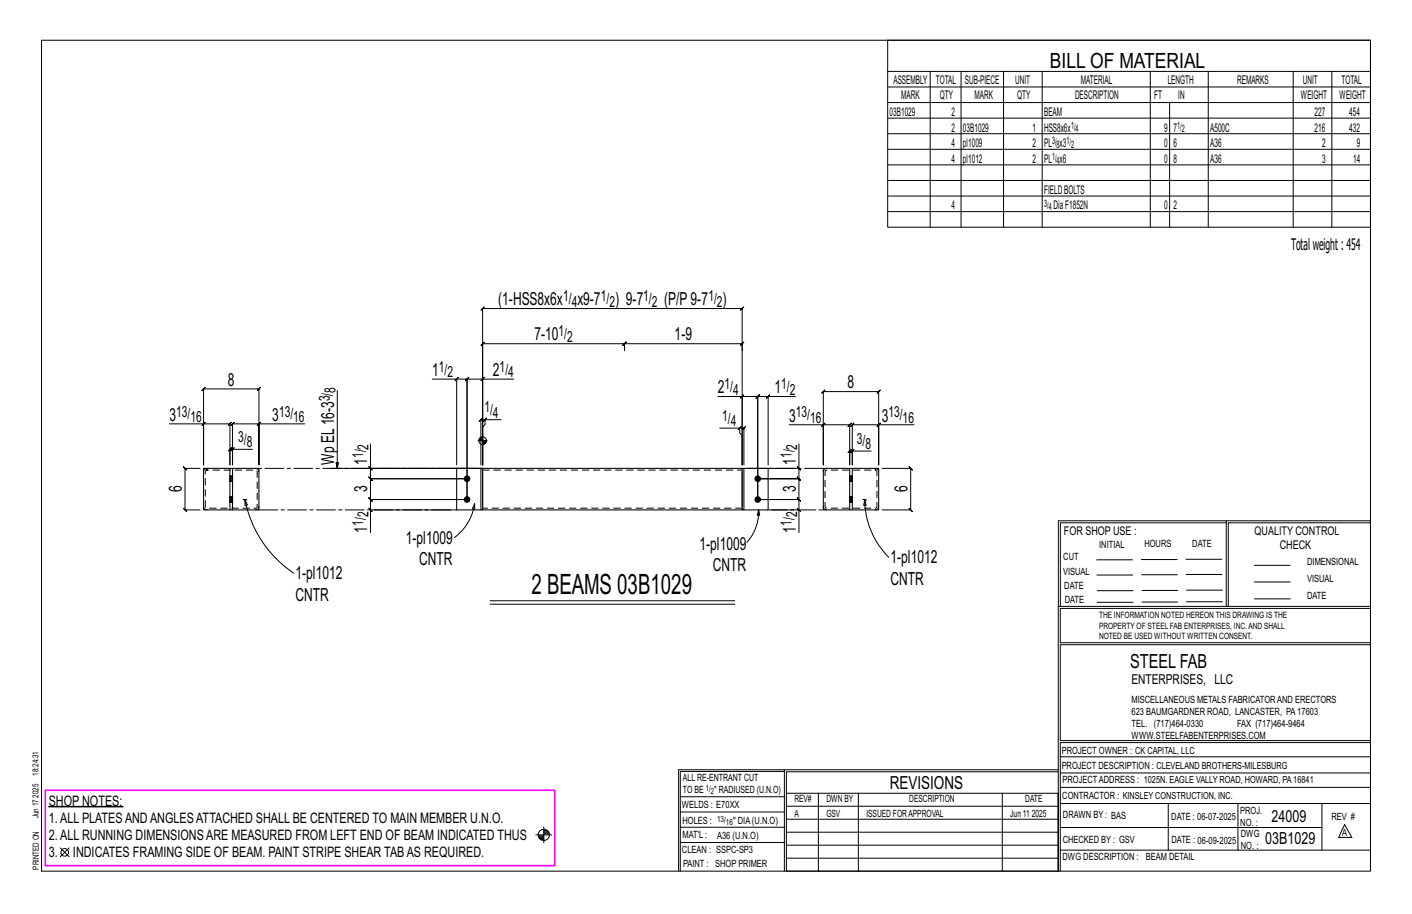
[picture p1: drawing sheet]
<svg xmlns="http://www.w3.org/2000/svg" width="432mm" height="279mm" viewBox="0 0 432 279" stroke-linecap="round" stroke-linejoin="round" font-family="sans-serif">
<g fill="#000" stroke="#000" stroke-width=".31">
<path d="M14.9 246.5h22.7v.2h-22.7z"/>
<circle cx="142.8" cy="152.7" r=".86"/>
<circle cx="142.8" cy="146.3" r=".86"/>
<circle cx="231.7" cy="152.7" r=".86"/>
<circle cx="231.7" cy="146.3" r=".86"/>
</g>
<g fill="none" stroke="#000" stroke-width=".31">
<path d="M12.7 12.3h406.4v254h-406.4zM271.5 12.3h147.6v57.2h-147.6zM271.5 21.8h147.6M271.5 26.6h147.6M271.5 31.4h147.6M271.5 36.1h147.6M284.5 21.8v47.7M293.9 21.8v47.7M306.9 21.8v47.7M318.7 21.8v47.7M351.8 21.8v47.7M357.7 31.4v38.1"/>
<path d="M369.5 21.8v47.7M395.5 21.8v47.7M407.3 21.8v47.7M271.5 40.9h147.6M271.5 45.6h147.6M271.5 50.4h147.6M271.5 55.2h147.6M271.5 59.9h147.6M271.5 64.7h147.6M103.1 119.4v23.8l-.3-1.8h.7l-.4 1.8M132.2 115.9h7.5v26.2M139.7 115.9h3.1l-.5 .5 1-1-.5 .5v36.8h-29.5l-.5-.5 1 1-.5-.5v3.2"/>
<path d="M140.2 115.4l-1 1zM147.6 115.9h-4.8l.5-.5-1 1 .5-.5v36.8h-29.5l.5 .5-1-1 .5 .5v-6.4l.5 .5-1-1 .5 .5h29.5h-29.5l.5 .5-1-1 .5 .5v-3.1M148.1 115.4l-1 1zM157.2 115.9h-9.6v26.2M191 107.2v-2.1l.5-.5-1 1 .5-.5h-43.4l.5-.5-1 1 .5-.5v37v-47.8l-.5 .5 1-1-.5 .5h79.4l-.5 .5 1-1-.5 .5v47.8M191 105.1h36l-.5 .5 1-1-.5 .5v2.1M191.5 104.6l-1 1zM51.8 129.6h10.5v12.5v-23.2l-.5 .5 1-1-.5 .5h16.9l-.5 .5 1-1-.5 .5v23.2v-12.5h14M61.8 130.1l1-1zM62.3 129.6h8l-.5 .5 1-1-.5 .5v12.5v-4.7l-.5 .5 1-1-.5 .5h.8M70.6 137.9l1-1zM78.7 130.1l1-1z"/>
<path d="M79.2 129.6h-8.1l.5-.5-1 1 .5-.5v12.5v-4.7h6.1M113.3 135.7v7.5h32.7M146.2 134.7h2.8M146.5 134.2v.5M146.7 133.9v.8M147 133.7v1M147.2 133.6v1.1M147.4 133.6v1.1M147.6 133.3v8.8M147.8 134.7v1.2M148 134.7v1.1M148.2 134.7v1"/>
<path d="M148.3 128.3l.5-.5-1 1zM148.3 128.3h-1.2l.5-.5-1 1 .5-.5v13.8M148.4 134.7v.8M148.6 134.7v.5M153.2 128.3h-4.9v1.5l-.7 .7v11.6M219.5 121.2h7.5v20.9M220.1 130.9h6.1v1.5l.8 .7v9M226.2 130.9l-.5 .5 1-1zM226.2 130.9h1.3l-.5 .5 1-1-.5 .5v11.2M227 121.2h4.7l-.5 .5 1-1-.5 .5v31.5M227.5 120.7l-1 1zM234.9 121.2l.5-.5-1 1z"/>
<path d="M234.9 121.2h-3.2l.5-.5-1 1 .5-.5v31.5M241.4 129.8h10.4v12.3v-22.4l-.5 .5 1-1-.5 .5h16.9l-.5 .5 1-1-.5 .5v22.4v-12.3h10.8M243.3 121.2h-8.4v20.9M244.3 135.7v7.5h-15.7M251.3 130.3l1-1zM251.8 129.8h8l-.5 .5 1-1-.5 .5v12.3v-4.2l-.5 .5 1-1-.5 .5h.8M260.1 138.4l1-1zM268.2 130.3l1-1zM268.7 129.8h-8.1l.5-.5-1 1 .5-.5v12.3v-4.2h5.8M61.2 143.2h-4.6l-.5-.5 1 1-.5-.5v12.7l-.5-.5 1 1-.5-.5h4.6M74.3 152.7l.6 .1M74.9 152.8l.8 1.6-.8 .2z"/>
<path d="M74.9 152.8a35.2 35.2 0 0 0 14.9 22.4M74.9 152.8h.6M101 143.2h46.6M112.8 142.7l1 1zM112.8 155.4l1 1zM138.6 155.9h-25.3v6.9M145.2 154v1.8l-.8-.2zM145.2 154a15.8 15.8 0 0 1-6.2 10.3M231.7 152.7h12.6l-.5-.5 1 1-.5-.5v3.2M232 155.8l.3 1.7h-.7zM232 155.8a13.9 13.9 0 0 1-3.6 10M236 155.9h8.3v6.9"/>
<path d="M243.8 142.7l1 1zM243.8 155.4l1 1zM244.3 143.2v3.1l-.5-.5 1 1-.5-.5h-12.6h12.6l-.5-.5 1 1-.5-.5v6.4l-.5-.5 1 1-.5-.5h-12.6M263.9 152.6l.5 .2M264.4 152.8l.5 1.7h-.8zM264.4 152.8a24.9 24.9 0 0 0 7.4 17.5M264.4 152.8l.6 .1M269.8 143.2h8.7l-.5-.5 1 1-.5-.5v12.7l-.5-.5 1 1-.5-.5h-8.7M375 159.8h-50.7v25.6M375 159.2h-51.3l-.1 107.1M419.1 159.2h-44.1v26.2M419.1 159.8h-43.5v25.6"/>
<path d="M335.4 171.1h10.9M335.4 175.8h11M349 171h11M349.1 175.7h11M362.7 171h10.9M362.7 175.6h11M383.6 172.8h11M383.6 177.9h11M149.9 183.6h74.8M149.9 184.7h74.8M323.7 185.4h95.4M335.5 184.1h11"/>
<path d="M335.5 180.6h11M349.2 184h11M349.2 180.5h11M362.9 180.4h10.9M362.9 184h10.9M383.6 183.1h11M419.1 186h-94.9v10.5h94.9M419.1 197.1h-94.9v29.3h94.9v.6h-94.9v39.3M239.9 235.8h-31.9v30.5M239.9 235.3h-32.4v31M323.6 235.3h-83.7v31M323.6 235.9h-83.1v6.6"/>
<path d="M324.2 236.3h94.9M324.2 231.4h94.9M18.4 259.2l2.7 2.7M21.1 259.2l-2.7 2.7M163.8 255.2h5M164.6 255.5h1.7M164.7 255.8h1.6M164.8 256.1h1.5M165 256.4h1.3M165.4 256.6h.9M166.3 252.8v4.9M166.3 254.1h1.3"/>
<path d="M166.3 253.8h.9M166.3 254.6h1.6M166.3 254.3h1.5M166.3 254.9h1.7M208 252.9h31.9M208 257.5h31.9M208 243.6h31.9M208 248.2h31.9M240.5 242.5h83.1v23.8h-83.1zM240.5 258.4h83.1M240.5 254.4h83.1M240.5 250.4h83.1"/>
<path d="M240.5 246.5h83.1M250.3 242.5v23.8M262.5 242.5v23.8M306.5 242.5v23.8M324.2 253h80.1M324.2 245.6h94.9M324.2 259.9h94.9M324.2 240.7h94.9M357.3 245.6v14.3M378.6 245.6v14.3M404.3 245.6v14.3M411.2 252.1l2.2 3.9h-4z"/>
<path d="M240.5 262.3h83.1"/>
<circle cx="147.6" cy="134.7" r="1.16"/>
<circle cx="166.3" cy="255.2" r="1.71"/>
<circle cx="19.8" cy="260.6" r="1.17"/>
</g>
<path d="M13.8 241.6h155.8v23h-155.8z" fill="none" stroke="#f0f" stroke-width=".5"/>
<g fill="none" stroke="#000" stroke-width=".32">
<path d="M70.3 151.8h.1M70.3 153.6h.1M70.3 145.5h.1M70.3 147.2h.1M70.3 143.2v12.7h8.9v-12.7h-8.1v12.7M71.1 143.2h-8.8v12.7h8M71.1 151.8h.1M71.1 153.6h.1M71.1 145.5h.1M71.1 147.2h.1M147.1 143.2h.5v12.7h-.5zM147.1 143.2h-7.4v12.7h7.4"/>
<path d="M147.6 143.2h79.4M147.6 155.9h79.4M147.6 144.2v10.6M227 143.2h.5v12.7h-.5zM227 144.2v10.6M227.5 143.2h7.4v12.7h-7.4M259.8 151.8h.1M259.8 153.6h.1M259.8 145.5h.1M259.8 147.2h.1M259.8 143.2v12.7h8.9v-12.7h-8.1v12.7M260.6 143.2h-8.8v12.7h8"/>
<path d="M260.6 151.8h.1M260.6 153.6h.1M260.6 145.5h.1M260.6 147.2h.1"/>
</g>
<g fill="none" stroke="#000" stroke-width=".31" stroke-dasharray="2 1.4">
<path d="M62.3 154.8a1.06 1.06 0 0 0 1 1.1M63.3 143.2v.5l-.4 .2-.1 .3 .1 11 .4 .1 15.2-.1 .2-.4-.2-10.9-15.2-.2v-.5a1.06 1.06 0 0 0-1 1M70.3 152.4h.8v.3h-.8zM70.3 152.4v-.3h.8v.3M70.3 152.1v-.2h.8v.2M70.3 151.9v-.1M70.3 153.6v-.1M70.3 153.3v.2l.8 .1M70.3 153v.3h.8v.2M70.3 152.7v.3h.8v.3M70.3 146h.8v.3h-.8zM70.3 146v-.3h.8v.3"/>
<path d="M70.3 145.7v-.1h.8v.1M70.3 145.6v-.1M70.3 147.2v-.1M70.3 147v.1l.8 .1M70.3 146.7v.3h.8v.1M70.3 146.3v.4h.8v.3M70.3 153.6h.8M70.3 147.2h.8M71.1 151.8h-.8M71.1 145.5h-.8M71.1 151.8v.1M71.1 152.7v.3"/>
<path d="M71.1 145.5v.1M71.1 146.3v.4M78.1 155.9a1.06 1.06 0 0 0 1.1-1.1M79.2 144.2a1.06 1.06 0 0 0-1.1-1M147.6 143.7h79.4M227 155.3h-79.4M251.8 154.8a1.06 1.06 0 0 0 1 1.1M252.5 143.9l.3-.2 15.2 .2 .2 .3-.2 11-.4 .1-15.1-.1-.2-.4zM252.8 143.2a1.06 1.06 0 0 0-1 1M259.8 152.4h.8v.3h-.8zM259.8 152.4v-.3h.8v.3M259.8 152.1v-.2h.8v.2"/>
<path d="M259.8 151.9v-.1M259.8 153.6v-.1M259.8 153.3v.2l.8 .1M259.8 153v.3h.8v.2M259.8 152.7v.3h.8v.3M259.8 146h.8v.3h-.8zM259.8 146v-.3h.8v.3M259.8 145.7v-.1h.8v.1M259.8 145.6v-.1M259.8 147.2v-.1M259.8 147v.1l.8 .1M259.8 146.7v.3h.8v.1"/>
<path d="M259.8 146.3v.4h.8v.3M259.8 153.6h.8M259.8 147.2h.8M260.6 151.8h-.8M260.6 145.5h-.8M260.6 151.8v.1M260.6 152.7v.3M260.6 145.5v.1M260.6 146.3v.4M267.6 143.7v-.5M267.6 155.9a1.06 1.06 0 0 0 1.1-1.1M268.7 144.2a1.06 1.06 0 0 0-1.1-1v.5"/>
</g>
<path d="M79.2 155.9h60.5M139.7 143.2h-60.5M234.9 155.9h16.9M251.8 143.2h-16.9" fill="none" stroke="#000" stroke-width=".31" stroke-dasharray="5.8 1 1 1"/>
<text font-size="8.6" x="162.6" y="181.7">2 BEAMS 03B1029</text>
<text font-size="6.4" x="321.1" y="20.7">BILL OF MATERIAL</text>
<text font-size="5.9" x="345.6" y="204.1">STEEL FAB</text>
<g font-size="5.5">
<text x="152.3" y="93.3">(1-HSS8x6x</text>
<text x="176.6" y="93.3">x9-7</text>
<text x="188.1" y="93.3">) 9-7</text>
<text x="203.1" y="93.3">(P/P9-7</text>
<text x="221" y="93.3">)</text>
<text x="163.4" y="104.1">7-10</text>
<text x="206.3" y="104.1">1-9</text>
<text x="69.7" y="117.9">8</text>
<text x="132.2" y="114.9">1</text>
<text x="150.7" y="114.9">2</text>
<text x="259.2" y="118.7">8</text>
<text x="219.5" y="120.2">2</text>
<text x="236.9" y="120.2">1</text>
<text x="51.8" y="128.6">3</text>
<text x="83.3" y="128.6">3</text>
<text x="241.4" y="128.9">3</text>
<text x="269.6" y="128.9">3</text>
<text x="102.1" y="142.1" transform="rotate(-90 102.1 142.1)">Wp EL16-3</text>
<text x="112.3" y="142.1" transform="rotate(-90 112.3 142.1)">1</text>
<text x="243.3" y="142.1" transform="rotate(-90 243.3 142.1)">1</text>
<text x="55.6" y="150.6" transform="rotate(-90 55.6 150.6)">6</text>
<text x="112.3" y="150.6" transform="rotate(-90 112.3 150.6)">3</text>
<text x="243.3" y="150.6" transform="rotate(-90 243.3 150.6)">3</text>
<text x="277.5" y="150.6" transform="rotate(-90 277.5 150.6)">6</text>
<text x="112.3" y="162.8" transform="rotate(-90 112.3 162.8)">1</text>
<text x="124.1" y="166.3">1-pl1009</text>
<text x="243.3" y="162.8" transform="rotate(-90 243.3 162.8)">1</text>
<text x="128.2" y="172.8">CNTR</text>
<text x="213.9" y="168.1">1-pl1009</text>
<text x="272.3" y="172.3">1-pl1012</text>
<text x="90.4" y="177.1">1-pl1012</text>
<text x="218" y="174.6">CNTR</text>
<text x="272.3" y="178.8">CNTR</text>
<text x="90.4" y="183.7">CNTR</text>
<text x="272.2" y="241.1">REVISIONS</text>
</g>
<g font-size="5.1">
<text x="388.9" y="251.3">24009</text>
<text x="386.9" y="258.1">03B1029</text>
</g>
<text font-size="4.9" x="394.8" y="76.4">Totalweight : 454</text>
<g font-size="4.7">
<text x="172.2" y="92.1">1/</text>
<text x="174.8" y="93.7">4</text>
<text x="183.7" y="92.1">1/</text>
<text x="186.4" y="93.7">2</text>
<text x="196.7" y="92.1">1/</text>
<text x="199.3" y="93.7">2</text>
<text x="216.6" y="92.1">1/</text>
<text x="219.2" y="93.7">2</text>
<text x="170.8" y="102.8">1/</text>
<text x="173.4" y="104.5">2</text>
<text x="134.2" y="113.7">1/</text>
<text x="152.8" y="113.7">1/</text>
<text x="136.8" y="115.3">2</text>
<text x="155.4" y="115.3">4</text>
<text x="221.5" y="119">1/</text>
<text x="238.9" y="119">1/</text>
<text x="100.9" y="122.6" transform="rotate(-90 100.9 122.6)">3/</text>
<text x="102.6" y="120" transform="rotate(-90 102.6 120)">8</text>
<text x="224.2" y="120.6">4</text>
<text x="241.5" y="120.6">2</text>
<text x="53.9" y="127.3">13/</text>
<text x="58.2" y="129">16</text>
<text x="85.3" y="127.3">13/</text>
<text x="89.7" y="129">16</text>
<text x="148.1" y="126.1">1/</text>
<text x="150.7" y="127.7">4</text>
<text x="220.9" y="128.6">1/</text>
<text x="223.5" y="130.3">4</text>
<text x="243.4" y="127.6">13/</text>
<text x="247.8" y="129.3">16</text>
<text x="271.7" y="127.6">13/</text>
<text x="276" y="129.3">16</text>
<text x="72.9" y="135.1">3/</text>
<text x="75.5" y="136.8">8</text>
<text x="112.7" y="137.5" transform="rotate(-90 112.7 137.5)">2</text>
<text x="243.7" y="137.5" transform="rotate(-90 243.7 137.5)">2</text>
<text x="262" y="135.7">3/</text>
<text x="264.7" y="137.3">8</text>
<text x="111.1" y="140.1" transform="rotate(-90 111.1 140.1)">1/</text>
<text x="242.1" y="140.1" transform="rotate(-90 242.1 140.1)">1/</text>
<text x="111.1" y="160.8" transform="rotate(-90 111.1 160.8)">1/</text>
<text x="112.7" y="158.1" transform="rotate(-90 112.7 158.1)">2</text>
<text x="242.1" y="160.8" transform="rotate(-90 242.1 160.8)">1/</text>
<text x="243.7" y="158.1" transform="rotate(-90 243.7 158.1)">2</text>
</g>
<g font-size="4.4">
<text x="14.9" y="251.5">1.ALL PLATESANDANGLESATTACHED SHALL BE CENTERED TO MAIN MEMBER U.N.O.</text>
<text x="14.9" y="246.3">SHOP NOTES:</text>
<text x="14.9" y="256.7">2.ALL RUNNING DIMENSIONSARE MEASURED FROM LEFT END OF BEAM INDICATED THUS</text>
<text x="14.9" y="262">3.</text>
<text x="22.3" y="262">INDICATES FRAMING SIDE OF BEAM. PAINT STRIPE SHEAR TABAS REQUIRED.</text>
</g>
<text font-size="4.2" x="346" y="209.1">ENTERPRISES, LLC</text>
<g font-size="3.7">
<text x="273.2" y="25.6">ASSEMBLY</text>
<text x="286.2" y="25.6">TOTAL</text>
<text x="295.1" y="25.6">SUB-PIECE</text>
<text x="310.4" y="25.6">UNIT</text>
<text x="330.5" y="25.6">MATERIAL</text>
<text x="357.1" y="25.6">LENGTH</text>
<text x="378.3" y="25.6">REMARKS</text>
<text x="398.4" y="25.6">UNIT</text>
<text x="410.2" y="25.6">TOTAL</text>
<text x="272.1" y="35.5">03B1029</text>
<text x="275.6" y="30.4">MARK</text>
<text x="287.4" y="30.4">QTY</text>
<text x="290.9" y="35.5">2</text>
<text x="298" y="30.4">MARK</text>
<text x="311" y="30.4">QTY</text>
<text x="319.3" y="35.5">BEAM</text>
<text x="328.7" y="30.4">DESCRIPTION</text>
<text x="353" y="30.4">FT</text>
<text x="360.3" y="30.4">IN</text>
<text x="397.8" y="30.4">WEIGHT</text>
<text x="402" y="35.5">227</text>
<text x="409.6" y="30.4">WEIGHT</text>
<text x="412.6" y="35.5">454</text>
<text x="290.9" y="40.2">2</text>
<text x="294.5" y="40.2">03B1029</text>
<text x="315.8" y="40.2">1</text>
<text x="319.3" y="40.2">HSS8x6x</text>
<text x="356" y="40.2">9</text>
<text x="358.9" y="40.2">7</text>
<text x="370.1" y="40.2">A500C</text>
<text x="402" y="40.2">216</text>
<text x="412.6" y="40.2">432</text>
<text x="290.9" y="45">4</text>
<text x="294.5" y="45">pl1009</text>
<text x="315.8" y="45">2</text>
<text x="319.3" y="45">PL x3</text>
<text x="356" y="45">0</text>
<text x="358.9" y="45">6</text>
<text x="370.1" y="45">A36</text>
<text x="404.3" y="45">2</text>
<text x="415" y="45">9</text>
<text x="290.9" y="49.7">4</text>
<text x="294.5" y="49.7">pl1012</text>
<text x="315.8" y="49.7">2</text>
<text x="319.3" y="49.7">PL x6</text>
<text x="356" y="49.7">0</text>
<text x="358.9" y="49.7">8</text>
<text x="370.1" y="49.7">A36</text>
<text x="404.3" y="49.7">3</text>
<text x="413.8" y="49.7">14</text>
<text x="319.3" y="59.3">FIELDBOLTS</text>
<text x="290.9" y="64">4</text>
<text x="322.2" y="64">DiaF1852N</text>
<text x="356" y="64">0</text>
<text x="358.9" y="64">2</text>
<text x="325.3" y="163.4">FOR SHOP USE :</text>
<text x="383.7" y="163.4">QUALITY CONTROL</text>
<text x="391.4" y="167.8">CHECK</text>
</g>
<g font-size="3.1">
<text x="327.5" y="39.4">1/</text>
<text x="328.9" y="40.5">4</text>
<text x="360" y="39.4">1/</text>
<text x="361.4" y="40.5">2</text>
<text x="321.7" y="44.1">3/</text>
<text x="323.1" y="45.3">8</text>
<text x="326.1" y="44.1">1/</text>
<text x="327.5" y="45.3">2</text>
<text x="321.7" y="48.9">1/</text>
<text x="323.1" y="50">4</text>
<text x="319.3" y="63.2">3/</text>
<text x="320.7" y="64.3">4</text>
<text x="336.2" y="167.4">INITIAL</text>
<text x="350" y="167.1">HOURS</text>
<text x="364.6" y="167.2">DATE</text>
<text x="325.2" y="171.3">CUT</text>
<text x="399.8" y="172.8">DIMENSIONAL</text>
<text x="325.1" y="175.8">VISUAL</text>
<text x="399.8" y="177.9">VISUAL</text>
<text x="325.5" y="180">DATE</text>
<text x="325.7" y="184.4">DATE</text>
<text x="399.8" y="183.1">DATE</text>
<text x="346" y="215">MISCELLANEOUS METALS FABRICATORAND ERECTORS</text>
<text x="346" y="218.6">623 BAUMGARDNER ROAD, LANCASTER, PA17603</text>
<text x="346" y="225.8">WWW.STEELFABENTERPRISES.COM</text>
<text x="346" y="222.2">TEL. (717)464-0330</text>
<text x="378.3" y="222.2">FAX (717)464-9464</text>
<text x="324.7" y="230.5">PROJECT OWNER : CK CAPITAL, LLC</text>
<text x="208.8" y="238.8">ALL RE-ENTRANT CUT</text>
<text x="324.7" y="235.1">PROJECT DESCRIPTION : CLEVELAND BROTHERS-MILESBURG</text>
<text x="324.9" y="239.5">PROJECTADDRESS : 1025N. EAGLE VALLY ROAD, HOWARD, PA16841</text>
<text x="208.8" y="242.5">TO BE</text>
<text x="218.4" y="242.5">&quot; RADIUSED (U.N.O)</text>
<text x="242.9" y="245.3">REV#</text>
<text x="252.7" y="245.3">DWN BY</text>
<text x="278.1" y="245.3">DESCRIPTION</text>
<text x="313.5" y="245.3">DATE</text>
<text x="324.9" y="244.2">CONTRACTOR : KINSLEY CONSTRUCTION, INC.</text>
<text x="208.5" y="247">WELDS : E70XX</text>
<text x="208.7" y="251.7">HOLES :</text>
<text x="224.2" y="251.8">&quot; DIA(U.N.O)</text>
<text x="242.9" y="249.9">A</text>
<text x="252.7" y="249.9">GSV</text>
<text x="264.9" y="249.9">ISSUED FORAPPROVAL</text>
<text x="309" y="249.9">Jun 11</text>
<text x="315.5" y="249.9">2025</text>
<text x="325.1" y="250">DRAWN BY : BAS</text>
<text x="358.2" y="250.5">DATE : 06-07-2025</text>
<text x="379.3" y="248.9">PROJ.</text>
<text x="407.2" y="250.5">REV #</text>
<text x="208.7" y="256.3">MAT'L :</text>
<text x="219.3" y="256.4">A36 (U.N.O)</text>
<text x="325" y="257.6">CHECKED BY : GSV</text>
<text x="358.3" y="257.7">DATE : 06-09-2025</text>
<text x="379.3" y="252.5">NO. :</text>
<text x="379.5" y="255.9">DWG</text>
<text x="410.5" y="255.5">A</text>
<text x="208.6" y="260.7">CLEAN : SSPC-SP3</text>
<text x="324.9" y="262.9">DWG DESCRIPTION :</text>
<text x="350.4" y="263">BEAM DETAIL</text>
<text x="379.5" y="259.5">NO. :</text>
<text x="208.9" y="265">PAINT : SHOP PRIMER</text>
</g>
<g font-size="2.7">
<text x="336.1" y="189">THE INFORMATION NOTED HEREON THIS DRAWING IS THE</text>
<text x="336.1" y="195.4">NOTED BE USED WITHOUT WRITTEN CONSENT.</text>
<text x="336.1" y="192.2">PROPERTY OF STEEL FAB ENTERPRISES, INC.AND SHALL</text>
</g>
<g font-size="2.6">
<text x="215.9" y="241.8">1/</text>
<text x="217.4" y="242.7">2</text>
<text x="219.3" y="251.1">13/</text>
<text x="222" y="252.1">16</text>
</g>
<g font-size="2.5">
<text x="11.7" y="237.1" transform="rotate(-90 11.7 237.1)">18:24:31</text>
<text x="11.8" y="243.8" transform="rotate(-90 11.8 243.8)">2025</text>
<text x="11.8" y="250.1" transform="rotate(-90 11.8 250.1)">Jun 17</text>
<text x="11.9" y="265.8" transform="rotate(-90 11.9 265.8)">PRINTED ON</text>
</g>
</svg>
